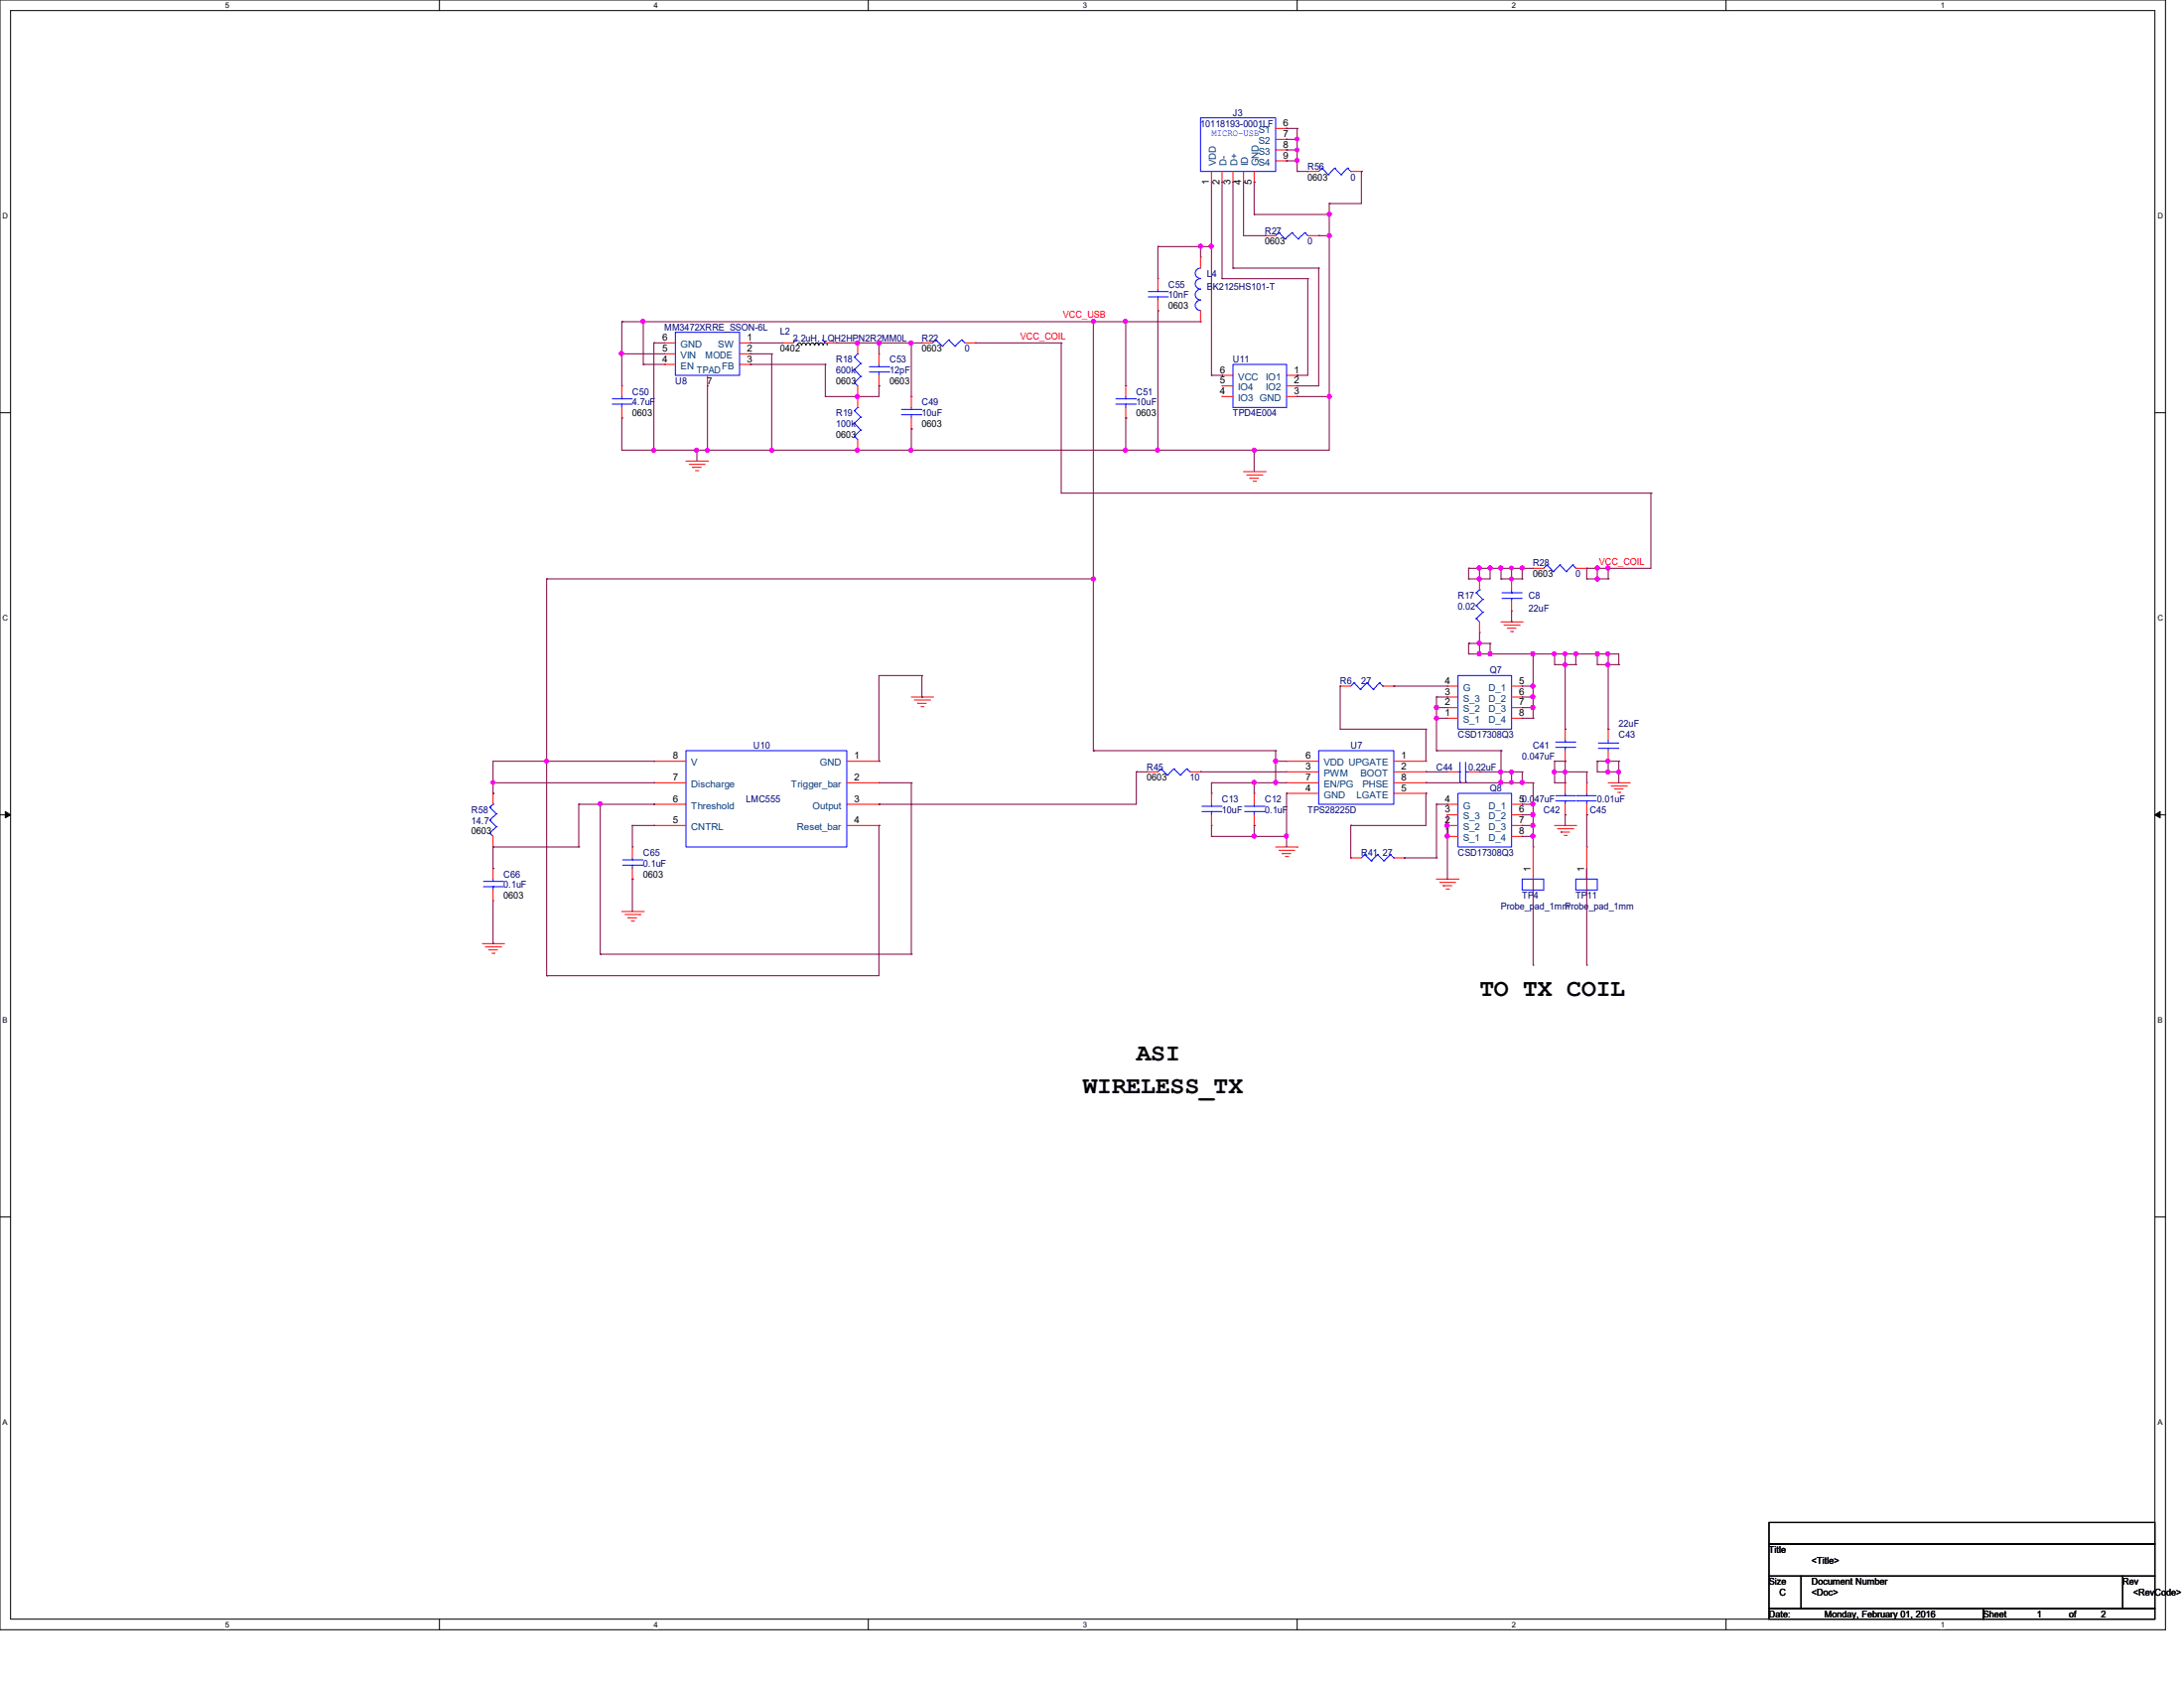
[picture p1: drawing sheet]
<svg xmlns="http://www.w3.org/2000/svg" width="279mm" height="216mm" viewBox="0 0 279 216" stroke-linecap="round" stroke-linejoin="round" font-family="sans-serif">
<path d="M0 0h277v208.4h-277zM1.4 1.4h274.3v205.7h-274.3z" fill="none" stroke="#000" stroke-width=".13"/>
<g fill="#fff">
<path d="M28.8 .1h.5v1.1h-.5z"/>
<path d="M28.8 207.2h.5v1.1h-.5z"/>
</g>
<path d="M56.2 0v1.4M56.2 207.1v1.3" fill="none" stroke="#000" stroke-width=".13"/>
<g fill="#fff">
<path d="M83.7 .1h.5v1.1h-.5z"/>
<path d="M83.7 207.2h.5v1.1h-.5z"/>
</g>
<path d="M111.1 0v1.4M111.1 207.1v1.3" fill="none" stroke="#000" stroke-width=".13"/>
<g fill="#fff">
<path d="M138.5 .1h.6v1.1h-.6z"/>
<path d="M138.5 207.2h.6v1.1h-.6z"/>
</g>
<path d="M165.9 0v1.4M165.9 207.1v1.3" fill="none" stroke="#000" stroke-width=".13"/>
<g fill="#fff">
<path d="M193.4 .1h.5v1.1h-.5z"/>
<path d="M193.4 207.2h.5v1.1h-.5z"/>
</g>
<path d="M220.8 0v1.4M220.8 207.1v1.3" fill="none" stroke="#000" stroke-width=".13"/>
<g fill="#fff">
<path d="M248.2 .1h.6v1.1h-.6z"/>
<path d="M248.2 207.2h.6v1.1h-.6z"/>
<path d="M.3 27.1h.8v1.1h-.8z"/>
<path d="M276 27.1h.7v1.1h-.7z"/>
<path d="M.3 78.5h.8v1.1h-.8z"/>
<path d="M276 78.5h.7v1.1h-.7z"/>
</g>
<path d="M0 52.8h1.4M275.7 52.8h1.3" fill="none" stroke="#000" stroke-width=".13"/>
<g fill="#fff">
<path d="M.3 129.9h.7v1.1h-.7z"/>
<path d="M276 129.9h.6v1.1h-.6z"/>
</g>
<path d="M0 104.2h1.4M275.7 104.2h1.3" fill="none" stroke="#000" stroke-width=".13"/>
<path d="M.7 103.8l.7 .4-.7 .4zM275.7 104.2l.7-.4v.8z" fill="#000" stroke="#000" stroke-width=".13"/>
<g fill="#fff">
<path d="M.3 181.4h.7v1.1h-.7z"/>
<path d="M276 181.4h.6v1.1h-.6z"/>
</g>
<g fill="none" stroke="#000" stroke-width=".13">
<path d="M102.5 44.1v-.2h-.2h-.2l-.1 .3M103.1 44.1l-.1-.2h-.2h-.2v.3M103.6 44.1v-.2h-.2h-.2l-.1 .3M104.2 44.1l-.1-.2h-.2h-.2v.3M104.7 44.1v-.2h-.2h-.2l-.1 .3M105.3 44.1l-.1-.2h-.2h-.2v.3M105.8 44.1v-.2h-.2h-.2l-.1 .3M0 155.7h1.4M275.7 155.7h1.3M226.3 194.7h49.4v2.8h-49.4zM226.3 197.5h49.4v4.1h-49.4zM226.3 201.6h4.1v4.1h-4.1z"/>
<path d="M226.3 205.7h27.4v1.4h-27.4zM230.4 201.6h41.2v4.1h-41.2zM253.7 205.7h22v1.4h-22zM271.6 201.6h4.1v4.1h-4.1z"/>
</g>
<g fill="none" stroke="#f00" stroke-width=".13">
<path d="M163.2 16.4h1.4M163.2 17.8h1.4M163.2 19.2h1.4M164.6 16.4h.1M164.6 17.8h.1M164.6 19.2h.1M148.1 35.6h.1M148.1 39.8h.1M148.1 35.6v1.4M148.1 38.4v1.4M153.6 32.9h.1M153.6 32.9v1.4"/>
<path d="M153.6 39.8v1.3M155 23.3h.1M155 21.9v1.4M156.3 23.3h.1M156.3 21.9v1.4M157.7 23.3h.1M157.7 21.9v1.4M159.1 23.3h.1M159.1 21.9v1.4M160.4 23.3h.1M160.4 21.9v1.4M161.8 30.1h.1"/>
<path d="M161.8 30.1h1.4M163.2 20.6h1.4M164.6 20.6h.1M167.3 21.9h.1M167.3 30.1h1.4M167.3 21.9h1.4M168.7 30.1h.1M172.8 21.9h1.4M174.2 21.9h.1M79.5 49.4h.1M79.5 53.5h.1M79.5 49.4v1.3"/>
<path d="M79.5 52.1v1.4M85 43.9h.1M85 45.3h.1M85 46.6h.1M85 43.9h1.4M85 45.3h1.4M85 46.6h1.4M87.8 59h2.7M88.2 59.4h1.9M88.6 59.8h.1M88.6 59.8h1.1M90.1 59.4h.1"/>
<path d="M90.5 59h.1M90.5 49.4h.1M90.5 48v1.4M94.6 43.9h1.4M94.6 45.3h1.4M94.6 46.6h1.4M96 43.9h.1M96 45.3h.1M96 46.6h.1M100.1 43.9h.1M100.1 43.9h1.4M105.6 43.9h1.4"/>
<path d="M107 43.9h.1M109.7 50.7h.1M109.7 43.9h.1M109.7 57.6h.1M109.7 43.9v1.4M109.7 49.4v2.7M109.7 56.2v1.4M112.4 45.3h.1M112.4 49.4h.1M112.4 45.3v1.3M112.4 48v1.4M116.6 50.7h.1"/>
<path d="M116.6 54.9h.1M116.6 50.7v1.4M116.6 53.5v1.4M117.9 43.9h.1M117.9 43.9h1.4M123.4 43.9h1.4M124.8 43.9h.1M144 49.4h.1M144 53.5h.1M144 49.4v1.3M144 52.1v1.4M153.6 41.1h.1"/>
<path d="M156.3 48h.1M156.3 49.4h.1M156.3 50.7h.1M156.3 48h1.4M156.3 49.4h1.4M156.3 50.7h1.4M164.6 48h1.3M164.6 49.4h1.3M164.6 50.7h1.3M165.9 50.7h.1M165.9 49.4h.1M165.9 48h.1"/>
<path d="M89 60.2h.3M89.3 60.2h.1M159.1 60.3h2.7M159.5 60.7h1.9M159.9 61.2h.1M159.9 61.2h1.1M160.3 61.6h.3M160.6 61.6h.1M161.4 60.7h.1M161.8 60.3h.1M189.3 74h.1M189.3 74v1.4"/>
<path d="M189.3 79.5v1.4M192 79.5h2.7M192.4 80h2M193.4 78.1h.1M193.4 74h.1M193.4 74v1.4M193.4 76.8v1.3M194.4 80h.1M194.7 79.5h.1M196.1 72.7h.1M196.1 72.7h1.4M201.6 72.7h1.4"/>
<path d="M203 72.7h.1M83.7 97.4h.1M83.7 97.4h4.1M108.3 97.4h4.1M112.4 97.4h.1M116.6 89.2h2.7M117 89.5h1.9M117.4 90h.1M117.4 90h1.1M117.8 90.4h.3M118.1 90.4h.1M118.9 89.5h.1"/>
<path d="M119.3 89.2h.1M146.7 98.7h.1M146.7 98.7h1.4M152.2 98.7h1.4M153.6 98.7h.1M164.6 97.4h.1M164.6 98.7h.1M164.6 97.4h4.1M164.6 98.7h4.1M171.4 87.8h.1M171.4 87.8h1.4M176.9 87.8h1.4"/>
<path d="M178.3 87.8h.1M178.3 97.4h4.1M178.3 98.7h4.1M182.4 97.4h.1M182.4 98.7h.1M185.2 98.7h.1M185.2 91.9h.1M185.2 90.5h.1M185.2 89.2h.1M185.2 87.8h.1M185.2 89.2h1.3M185.2 98.7h1.3"/>
<path d="M185.2 87.8h1.3M185.2 91.9h1.3M185.2 90.5h1.3M187.9 98.7h1.4M189.3 98.7h.1M189.3 80.9h.1M192.8 80.3h.1M192.8 80.3h1.1M193.3 80.8h.2M193.4 89.2h1.3M193.4 87.8h1.3M193.4 91.9h1.3"/>
<path d="M193.4 90.5h1.3M193.5 80.8h.1M194.7 87.8h.1M194.7 89.2h.1M194.7 90.5h.1M194.7 91.9h.1M200.2 93.3h.1M200.2 97.4h.1M200.2 93.3v1.3M200.2 96v1.4M205.7 97.4h.1M205.7 93.3h.1"/>
<path d="M205.7 93.3v1.3M205.7 96v1.4M63.1 108.3h.1M63.1 101.5h.1M63.1 111.1h.1M63.1 115.2h.1M63.1 101.5v1.4M63.1 107v1.3M63.1 111.1v1.3M63.1 113.8v1.4M79.5 116.6h2.8M80 117h1.9"/>
<path d="M80.3 117.4h.1M80.3 117.4h1.1M80.8 117.8h.2M80.9 108.3h.1M80.9 112.4h.1M80.9 108.3v1.4M80.9 111.1v1.3M81 117.8h.1M81.9 117h.1M82.3 116.6h.1M83.7 105.6h.1M83.7 102.9h.1"/>
<path d="M83.7 100.1h.1M83.7 105.6h4.1M83.7 100.1h4.1M83.7 102.9h4.1M108.3 105.6h4.1M108.3 100.1h4.1M108.3 102.9h4.1M112.4 100.1h.1M112.4 102.9h.1M112.4 105.6h.1M155 101.5h.1M155 105.6h.1"/>
<path d="M155 101.5v1.4M155 104.2v1.4M160.4 101.5h.1M160.4 105.6h.1M160.4 101.5v1.4M160.4 104.2v1.4M163.2 108.3h2.7M163.6 108.8h1.9M164 109.2h.1M164 109.2h1.1M164.4 109.6h.3M164.6 100.1h.1"/>
<path d="M164.6 101.5h.1M164.6 100.1h4.1M164.6 101.5h4.1M164.7 109.6h.1M165.5 108.8h.1M165.9 108.3h.1M172.8 109.7h.1M172.8 109.7h1.4M178.3 100.1h4.1M178.3 109.7h1.4M178.3 101.5h4.1M179.7 109.7h.1"/>
<path d="M182.4 100.1h.1M182.4 101.5h.1M183.8 112.4h2.7M184.2 112.9h1.9M184.6 113.3h.1M184.6 113.3h1.1M185 113.7h.3M185.2 107h.1M185.2 105.6h.1M185.2 104.2h.1M185.2 102.9h.1M185.2 105.6h1.3"/>
<path d="M185.2 102.9h1.3M185.2 107h1.3M185.2 104.2h1.3M185.3 113.7h.1M186.1 112.9h.1M186.5 112.4h.1M193.4 105.6h1.3M193.4 102.9h1.3M193.4 107h1.3M193.4 104.2h1.3M194.7 102.9h.1M194.7 104.2h.1"/>
<path d="M194.7 105.6h.1M194.7 107h.1M196.1 108.3h.1M196.1 108.3v4.1M198.9 105.6h2.7M199.3 106h1.9M199.7 106.4h.1M199.7 106.4h1.1M200.1 106.8h.3M200.2 100.1h.1M200.2 104.2h.1M200.2 100.1v1.4"/>
<path d="M200.2 102.9v1.3M200.4 106.8h.1M201.2 106h.1M201.6 105.6h.1M203 100.1h.1M203 104.2h.1M203 108.3h.1M203 100.1v1.4M203 102.9v1.3M203 108.3v4.1M205.7 100.1h2.7M206.1 100.5h2"/>
<path d="M206.5 100.9h.1M206.5 100.9h1.1M207 101.3h.2M207.2 101.3h.1M208.1 100.5h.1M208.4 100.1h.1M61.7 120.7h2.7M62.1 121.1h2M62.5 121.5h.1M62.5 121.5h1.1M62.9 121.9h.3M63.2 121.9h.1"/>
<path d="M64.1 121.1h.1M64.4 120.7h.1"/>
</g>
<g fill="none" stroke="#00f" stroke-width=".13">
<path d="M153.6 15.1h9.6v6.8h-9.6zM146.9 38h2.5M146.9 37.3h2.5M148.1 37.3h.1M148.1 38h.1M148.1 37v.3M148.1 38v.4M149.4 38h.1M149.4 37.3h.1M153.6 38.4a.66 .66 0 0 0-.7 .7 .66 .66 0 0 0 .7 .6M153.6 37a.68 .68 0 0 0-.7 .7 .68 .68 0 0 0 .7 .7M153.6 35.6a.66 .66 0 0 0-.7 .7 .66 .66 0 0 0 .7 .7"/>
<path d="M153.6 34.3a.66 .66 0 0 0-.7 .6 .66 .66 0 0 0 .7 .7M163.6 29.8h.1M163.6 29.8l-.4 .3M163.6 29.8l.8 .8M164.4 30.6h.1M165.3 29.8h.1M165.3 29.8l-.9 .8M165.3 29.8l.8 .8M166.1 30.6h.1M166.9 29.8h.1M166.9 29.8l-.8 .8M166.9 29.8l.4 .3"/>
<path d="M167.3 30.1h.1M169.1 21.5h.1M169.1 21.5l-.4 .4M169.1 21.5l.8 .9M169.9 22.4h.1M170.7 21.5h.1M170.7 21.5l-.8 .9M170.7 21.5l.9 .9M171.6 22.4h.1M172.4 21.5h.1M172.4 21.5l-.8 .9M172.4 21.5l.4 .4"/>
<path d="M172.8 21.9h.1M78.3 51.7h2.5M78.3 51h2.5M79.5 51h.1M79.5 51.7h.1M79.5 50.7v.3M79.5 51.7v.4M80.8 51.7h.1M80.8 51h.1M86.4 42.5h8.2v5.5h-8.2zM101.9 43.5h.1M101.9 43.5l-.4 .4"/>
<path d="M105.2 43.5l.4 .4M105.6 43.9h.1M109.3 48.9h.1M109.3 47.3h.1M109.3 45.7h.1M109.3 55.8h.1M109.3 54.1h.1M109.3 52.5h.1M109.3 48.9l.4 .5M109.3 47.3l.8 .8M109.3 45.7l.8 .8M109.3 55.8l.4 .4"/>
<path d="M109.3 54.1l.8 .9M109.3 52.5l.8 .8M109.7 45.3h.1M109.7 52.1h.1M109.7 45.3l-.4 .4M109.7 52.1l-.4 .4M110.1 48.1h.1M110.1 46.5h.1M110.1 55h.1M110.1 53.3h.1M110.1 48.1l-.8 .8M110.1 46.5l-.8 .8"/>
<path d="M110.1 55l-.8 .8M110.1 53.3l-.8 .8M111.2 47.6h2.5M111.2 46.9h2.5M112.4 46.9h.1M112.4 47.6h.1M112.4 46.6v.3M112.4 47.6v.4M113.7 47.6h.1M113.7 46.9h.1M115.3 53h2.5M115.3 52.4h2.5"/>
<path d="M116.6 52.4h.1M116.6 53h.1M116.6 52.1v.3M116.6 53v.5M117.8 53h.1M117.8 52.4h.1M119.7 43.5h.1M119.7 43.5l-.4 .4M119.7 43.5l.9 .8M120.6 44.3h.1M121.4 43.5h.1M121.4 43.5l-.8 .8"/>
<path d="M121.4 43.5l.8 .8M122.2 44.3h.1M123 43.5h.1M123 43.5l-.8 .8M123 43.5l.4 .4M123.4 43.9h.1M142.7 51.7h2.5M142.7 51h2.5M144 51h.1M144 51.7h.1M144 50.7v.3M144 51.7v.4"/>
<path d="M145.2 51.7h.1M145.2 51h.1M157.7 46.6h6.9v5.5h-6.9zM188.8 79.1h.1M188.8 77.5h.1M188.8 75.8h.1M188.8 79.1l.5 .4M188.8 77.5l.9 .8M188.8 75.8l.9 .9M189.3 75.4h.1M189.3 75.4l-.5 .4M189.7 78.3h.1"/>
<path d="M189.7 76.7h.1M189.7 78.3l-.9 .8M189.7 76.7l-.9 .8M192.2 75.8h2.4M192.2 76.5h2.4M193.4 76.5h.1M193.4 75.8h.1M193.4 75.4v.4M193.4 76.5v.3M194.6 75.8h.1M194.6 76.5h.1M197.9 72.3h.1"/>
<path d="M197.9 72.3l-.4 .4M197.9 72.3l.8 .8M198.7 73.1h.1M199.6 72.3h.1M199.6 72.3l-.9 .8M199.6 72.3l.8 .8M200.4 73.1h.1M201.2 72.3h.1M201.2 72.3l-.8 .8M201.2 72.3l.4 .4M201.6 72.7h.1M87.8 96h20.5v12.3h-20.5z"/>
<path d="M148.5 98.3h.1M148.5 98.3l-.4 .4M148.5 98.3l.9 .8M149.4 99.1h.1M150.2 98.3h.1M150.2 98.3l-.8 .8M150.2 98.3l.8 .8M151 99.1h.1M151.8 98.3h.1M151.8 98.3l-.8 .8M151.8 98.3l.4 .4M152.2 98.7h.1"/>
<path d="M168.7 96h9.6v6.9h-9.6zM173.2 87.3h.1M173.2 87.3l-.4 .5M173.2 87.3l.8 .9M174 88.2h.1M174.9 87.3h.1M174.9 87.3l-.9 .9M174.9 87.3l.8 .9M175.7 88.2h.1M176.5 87.3h.1M176.5 87.3l-.8 .9M176.5 87.3l.4 .5"/>
<path d="M176.9 87.8h.1M186.5 86.4h6.9v6.9h-6.9zM186.5 98.7h.3M186.8 98.7h.1M186.8 100h.1M186.8 97.5v2.5M187.5 100h.1M187.5 98.7h.1M187.5 98.7h.4M187.5 97.5v2.5M199 95.6h2.5M199 94.9h2.5"/>
<path d="M200.2 94.9h.1M200.2 95.6h.1M200.2 94.6v.3M200.2 95.6v.4M201.5 95.6h.1M201.5 94.9h.1M204.5 95h2.5M204.5 95.7h2.5M205.7 95.7h.1M205.7 95h.1M205.7 94.6v.4M205.7 95.7v.3"/>
<path d="M207 95h.1M207 95.7h.1M61.8 113.4h2.5M61.8 112.7h2.5M62.7 106.6h.1M62.7 104.9h.1M62.7 103.3h.1M62.7 106.6l.4 .4M62.7 104.9l.8 .8M62.7 103.3l.8 .8M63.1 102.9h.1M63.1 112.7h.1"/>
<path d="M63.1 113.4h.1M63.1 102.9l-.4 .4M63.1 112.4v.3M63.1 113.4v.4M63.5 105.7h.1M63.5 104.1h.1M63.5 105.7l-.8 .9M63.5 104.1l-.8 .8M64.3 113.4h.1M64.3 112.7h.1M79.7 110.7h2.4M79.7 110h2.4"/>
<path d="M80.9 110h.1M80.9 110.7h.1M80.9 109.7v.3M80.9 110.7v.4M82.1 110.7h.1M82.1 110h.1M153.8 103.8h2.4M153.8 103.1h2.4M155 103.1h.1M155 103.8h.1M155 102.9v.2M155 103.8v.4"/>
<path d="M156.2 103.8h.1M156.2 103.1h.1M159.2 103.8h2.5M159.2 103.1h2.5M160.4 103.1h.1M160.4 103.8h.1M160.4 102.9v.2M160.4 103.8v.4M161.7 103.8h.1M161.7 103.1h.1M174.6 109.3h.1M174.6 109.3l-.4 .4"/>
<path d="M174.6 109.3l.8 .8M175.4 110.1h.1M176.2 109.3h.1M176.2 109.3l-.8 .8M176.2 109.3l.8 .8M177 110.1h.1M177.9 109.3h.1M177.9 109.3l-.9 .8M177.9 109.3l.4 .4M178.3 109.7h.1M186.5 101.5h6.9v6.8h-6.9zM194.7 112.4h2.8v1.4h-2.8z"/>
<path d="M199 102.4h2.5M199 101.8h2.5M200.2 101.8h.1M200.2 102.4h.1M200.2 101.5v.3M200.2 102.4v.5M201.5 102.4h.1M201.5 101.8h.1M201.6 112.4h2.7v1.4h-2.7zM201.8 102.4h.1M201.8 101.8h.1M201.8 102.4h2.4"/>
<path d="M201.8 101.8h2.4M203 101.8h.1M203 102.4h.1M203 101.5v.3M203 102.4v.5"/>
</g>
<g fill="none" stroke="#800040" stroke-width=".13">
<path d="M164.6 16.4h.1M164.6 19.2h.1M164.6 17.8h.1M164.6 16.4h1.3M164.6 19.2h1.3M164.6 17.8h1.3M165.9 16.4h.1M165.9 19.2h.1M165.9 17.8h.1M165.9 16.4v5.5M148.1 31.5h.1M148.1 39.8h.1"/>
<path d="M148.1 31.5h6.9M148.1 31.5v4.1M148.1 39.8v17.8M153.6 31.5h.1M153.6 31.5v1.4M155 31.5h.1M155 23.3v24.7M156.3 35.6h.1M156.3 23.3h.1M156.3 35.6h11M156.3 23.3v12.3M157.7 34.3h.1"/>
<path d="M157.7 23.3h.1M157.7 34.3h11M157.7 23.3v11M159.1 23.3h.1M159.1 23.3v6.8h2.7M160.4 23.3h.1M160.4 27.4h.1M160.4 23.3v4.1M160.4 27.4h9.7M161.8 30.1h.1M164.6 20.6h.1M164.6 20.6h1.3"/>
<path d="M165.9 20.6h.1M165.9 21.9h.1M165.9 21.9h1.4M167.3 35.6h.1M167.3 35.6v12.4h-1.4M168.7 34.3h.1M168.7 30.1h.1M168.7 30.1h1.4M168.7 34.3v15.1h-2.8M170.1 26h.1M170.1 27.4h.1M170.1 30.1h.1"/>
<path d="M170.1 26v31.6h-90.6M174.2 21.9h.1M174.2 21.9v4.1h-4.1M79.5 45.3h.1M79.5 41.1h.1M79.5 53.5h.1M79.5 57.6h.1M79.5 45.3h5.5M79.5 41.1v8.3M79.5 53.5v4.1M79.5 41.1h74.1M82.3 41.1h.1"/>
<path d="M82.3 46.6h.1M82.3 46.6h2.7M82.3 41.1v5.5M83.7 43.9h.1M83.7 57.6h.1M83.7 43.9h1.3M83.7 43.9v13.7M89.2 57.6h.1M89.2 57.6v1.4M90.5 57.6h.1M90.5 49.4v8.2M96 43.9h.1"/>
<path d="M96 46.6h.1M96 45.3h.1M96 43.9h4.1M96 45.3h2.7M96 46.6h9.6M98.7 57.6h.1M98.7 45.3h.1M98.7 45.3v12.3M105.6 46.6h.1M105.6 50.7h.1M105.6 46.6v4.1M107 43.9h.1"/>
<path d="M107 43.9h10.9M109.7 57.6h.1M109.7 43.9h.1M109.7 50.7h.1M112.4 43.9h.1M112.4 49.4h.1M112.4 43.9v1.4M112.4 49.4v1.3h-6.8M116.6 43.9h.1M116.6 57.6h.1M116.6 54.9h.1M116.6 43.9v6.8"/>
<path d="M116.6 54.9v2.7M124.8 43.9h.1M124.8 43.9h11M135.8 43.9h.1M135.8 43.9v19.2h75.4M139.9 41.1h.1M139.9 41.1v54.9M144 57.6h.1M144 41.1h.1M144 53.5h.1M144 41.1v8.3M144 53.5v4.1"/>
<path d="M148.1 57.6h.1M155 48h.1M155 48h1.3M156.3 48h.1M160.4 57.6h.1M160.4 57.6v2.7M165.9 50.7h.1M165.9 48h.1M165.9 49.4h.1M165.9 50.7h4.2M170.1 50.7h.1M69.9 74h.1"/>
<path d="M69.9 74v50.8M69.9 74h70M139.9 74h.1M187.9 72.7h.1M187.9 74h.1M187.9 72.7h8.2M187.9 72.7v1.3M189.3 74h.1M189.3 72.7h.1M189.3 72.7v1.3M190.6 72.7h.1M190.6 72.7v1.3h-2.7"/>
<path d="M192 72.7h.1M192 74h.1M192 74h2.7M192 72.7v1.3M193.4 79.5h.1M193.4 74h.1M193.4 72.7h.1M193.4 72.7v1.3M193.4 78.1v1.4M194.7 72.7h.1M194.7 74h.1M194.7 72.7v1.3"/>
<path d="M203 72.7h.1M203 74h.1M203 74h2.7M203 72.7v1.3M204.3 74h.1M204.3 72.7h.1M204.3 72.7v1.3M205.7 74h.1M205.7 72.7h.1M205.7 72.7v1.3M211.2 63.1h.1M211.2 63.1v9.6h-8.2"/>
<path d="M69.9 97.4h.1M83.7 97.4h.1M83.7 97.4h-20.6v4.1M112.4 97.4h.1M117.9 86.4h.1M117.9 89.2h.1M117.9 86.4h-5.5v11M117.9 86.4v2.8M139.9 96h.1M139.9 96h23.3M145.4 98.7h.1M145.4 98.7v4.2h-33"/>
<path d="M145.4 98.7h1.3M153.6 98.7h.1M153.6 98.7h11M163.2 97.4h.1M163.2 96h.1M163.2 97.4h1.4M163.2 96v4.1M171.4 93.3h.1M171.4 87.8h.1M171.4 93.3h11M171.4 87.8v5.5M178.3 87.8h.1"/>
<path d="M178.3 87.8h6.9M182.4 93.3h.1M182.4 98.7h.1M182.4 93.3v4.1M182.4 98.7h2.8M183.8 96h.1M183.8 90.5h.1M183.8 89.2h.1M183.8 91.9h.1M183.8 89.2v6.8M183.8 96h8.2M183.8 90.5h1.4"/>
<path d="M183.8 89.2h1.4M183.8 91.9h1.4M187.9 82.3h.1M187.9 83.7h.1M187.9 83.7h19.2v1.3M187.9 82.3h2.7M187.9 82.3v1.4M189.3 82.3h.1M189.3 83.7h.1M189.3 98.7h.1M189.3 98.7h5.4M189.3 80.9v2.8"/>
<path d="M190.6 83.7h.1M190.6 82.3h.1M190.6 82.3v1.4M192 96h.1M192 98.7h.1M192 96v4.1M193.4 98.7h.1M193.4 98.7v1.4M194.7 98.7h.1M194.7 90.5h1.4M194.7 89.2h1.4M194.7 87.8h1.4"/>
<path d="M194.7 91.9h1.4M194.7 98.7v1.4M196.1 83.7h.1M196.1 89.2h.1M196.1 90.5h.1M196.1 91.9h.1M196.1 87.8h.1M196.1 83.7v8.2M198.9 98.7h.1M198.9 97.4h.1M198.9 83.7h.1M198.9 85h.1"/>
<path d="M198.9 97.4h1.3M198.9 98.7h4.1M198.9 83.7v1.3M198.9 97.4v2.7M198.9 85h2.7M200.2 98.7h.1M200.2 93.3h.1M200.2 83.7h.1M200.2 85h.1M200.2 97.4h.1M200.2 97.4v2.7h-1.3M200.2 83.7v9.6"/>
<path d="M201.6 85h.1M201.6 83.7h.1M201.6 83.7v1.3M203 98.7h.1M203 98.7v1.4M204.3 83.7h.1M204.3 97.4h.1M204.3 85h.1M204.3 98.7h.1M204.3 97.4h2.8M204.3 98.7h2.8M204.3 85h2.8"/>
<path d="M204.3 83.7v1.3M204.3 97.4v1.3M205.7 93.3h.1M205.7 97.4h.1M205.7 83.7h.1M205.7 85h.1M205.7 98.7h.1M205.7 83.7v9.6M205.7 97.4v1.3M207.1 85h.1M207.1 98.7h.1M207.1 97.4h.1"/>
<path d="M207.1 97.4v2.7M63.1 100.1h.1M63.1 101.5h.1M63.1 111.1h.1M63.1 100.1h20.6M63.1 115.2v5.5M74 108.3h.1M74 102.9h.1M74 102.9h9.7M74 108.3h-10.9v2.8M74 102.9v5.4M76.8 102.9h.1"/>
<path d="M76.8 102.9v19.1M80.9 105.6h.1M80.9 112.4h.1M80.9 105.6v2.7M80.9 112.4v4.2M80.9 105.6h2.8M83.7 102.9h.1M83.7 105.6h.1M83.7 100.1h.1M112.4 102.9h.1M112.4 105.6h.1M112.4 105.6v19.2h-42.5"/>
<path d="M112.4 100.1h4.2M116.6 100.1h.1M116.6 100.1v21.9M155 107h.1M155 100.1h.1M155 100.1h9.6M155 107h9.6M155 100.1v1.4M155 105.6v1.4M160.4 107h.1M160.4 100.1h.1M160.4 105.6h.1"/>
<path d="M160.4 100.1v1.4M160.4 105.6v1.4M163.2 100.1h.1M164.6 107h.1M164.6 101.5h.1M164.6 101.5v6.8M172.8 105.6h.1M172.8 105.6v4.1M179.7 109.7h.1M179.7 109.7h4.1M182.4 100.1h.1M182.4 101.5h.1"/>
<path d="M182.4 100.1h13.7M182.4 101.5v4.1h-9.6M183.8 102.9h.1M183.8 109.7h.1M183.8 102.9h1.4M183.8 102.9v6.8M185.2 105.6h.1M185.2 107h.1M185.2 112.4h.1M185.2 104.2v8.2M192 100.1h.1M193.4 100.1h.1"/>
<path d="M194.7 100.1h.1M194.7 102.9h1.4M194.7 105.6h1.4M194.7 107h1.4M194.7 104.2h1.4M196.1 107h.1M196.1 105.6h.1M196.1 104.2h.1M196.1 102.9h.1M196.1 100.1h.1M196.1 100.1v8.2M196.1 112.4v11"/>
<path d="M198.9 100.1h.1M200.2 104.2h.1M200.2 104.2v1.4M203 104.2h.1M203 104.2v4.1M203 111.1v12.3M63.1 120.7h.1M69.9 124.8h.1M76.8 122h.1M76.8 122h39.8M116.6 122h.1M196.1 123.4h.1"/>
<path d="M203 123.4h.1"/>
</g>
<g fill="#f0f" stroke="#f0f" stroke-width=".13">
<circle cx="69.9" cy="97.3" r=".23"/>
<circle cx="76.8" cy="102.8" r=".23"/>
<circle cx="63.1" cy="100.1" r=".23"/>
<circle cx="139.9" cy="74" r=".25"/>
<circle cx="116.5" cy="43.9" r=".25"/>
<circle cx="112.4" cy="43.9" r=".25"/>
<circle cx="109.7" cy="57.6" r=".25"/>
<circle cx="79.5" cy="45.2" r=".25"/>
<circle cx="160.4" cy="106.9" r=".25"/>
<circle cx="160.4" cy="100.1" r=".25"/>
<circle cx="98.7" cy="57.6" r=".25"/>
<circle cx="139.9" cy="41.1" r=".25"/>
<circle cx="82.3" cy="41.1" r=".25"/>
<circle cx="154.9" cy="31.5" r=".25"/>
<circle cx="90.5" cy="57.6" r=".23"/>
<circle cx="144" cy="57.6" r=".25"/>
<circle cx="116.5" cy="57.6" r=".25"/>
<circle cx="148.1" cy="57.6" r=".25"/>
<circle cx="165.9" cy="17.8" r=".23"/>
<circle cx="165.9" cy="20.5" r=".23"/>
<circle cx="144" cy="41.1" r=".25"/>
<circle cx="170.1" cy="27.4" r=".25"/>
<circle cx="170.1" cy="50.7" r=".25"/>
<circle cx="165.9" cy="19.2" r=".23"/>
<circle cx="153.6" cy="31.5" r=".25"/>
<circle cx="183.8" cy="91.9" r=".25"/>
<circle cx="196.1" cy="83.6" r=".25"/>
<circle cx="190.6" cy="83.6" r=".25"/>
<circle cx="196.1" cy="89.1" r=".25"/>
<circle cx="183.8" cy="90.5" r=".25"/>
<circle cx="196.1" cy="87.8" r=".25"/>
<circle cx="196.1" cy="90.5" r=".25"/>
<circle cx="192" cy="100.1" r=".25"/>
<circle cx="194.7" cy="72.6" r=".25"/>
<circle cx="196.1" cy="105.6" r=".25"/>
<circle cx="196.1" cy="104.2" r=".25"/>
<circle cx="196.1" cy="102.8" r=".25"/>
<circle cx="200.2" cy="85" r=".23"/>
<circle cx="193.4" cy="72.6" r=".23"/>
<circle cx="185.1" cy="105.6" r=".25"/>
<circle cx="185.1" cy="106.9" r=".25"/>
<circle cx="205.7" cy="85" r=".25"/>
<circle cx="189.2" cy="72.6" r=".25"/>
<circle cx="189.2" cy="74" r=".25"/>
<circle cx="163.2" cy="100.1" r=".25"/>
<circle cx="200.2" cy="98.7" r=".23"/>
<circle cx="189.2" cy="82.3" r=".25"/>
<circle cx="193.4" cy="100.1" r=".23"/>
<circle cx="193.4" cy="98.7" r=".23"/>
<circle cx="194.7" cy="100.1" r=".25"/>
<circle cx="196.1" cy="106.9" r=".25"/>
<circle cx="198.8" cy="98.7" r=".25"/>
<circle cx="193.4" cy="74" r=".23"/>
<circle cx="201.6" cy="83.6" r=".25"/>
<circle cx="200.2" cy="83.6" r=".23"/>
<circle cx="205.7" cy="83.6" r=".25"/>
<circle cx="198.8" cy="83.6" r=".25"/>
<circle cx="205.7" cy="97.3" r=".25"/>
<circle cx="204.3" cy="72.6" r=".25"/>
<circle cx="204.3" cy="74" r=".25"/>
<circle cx="205.7" cy="98.7" r=".25"/>
<circle cx="207.1" cy="98.7" r=".23"/>
<circle cx="204.3" cy="83.6" r=".25"/>
<circle cx="192" cy="72.6" r=".25"/>
<circle cx="190.6" cy="72.6" r=".25"/>
<circle cx="164.5" cy="106.9" r=".25"/>
<circle cx="192" cy="98.7" r=".25"/>
<circle cx="163.2" cy="97.3" r=".25"/>
<circle cx="189.2" cy="83.6" r=".25"/>
<circle cx="160.4" cy="57.6" r=".25"/>
<circle cx="205.7" cy="72.6" r=".25"/>
<circle cx="109.7" cy="43.9" r=".25"/>
<circle cx="83.6" cy="57.6" r=".23"/>
<circle cx="109.7" cy="50.7" r=".25"/>
<circle cx="89.1" cy="57.6" r=".25"/>
<circle cx="170.1" cy="30.1" r=".25"/>
</g>
<g font-size="3.1">
<text x="189.3" y="127.4">TO TX COIL</text>
<text x="145.4" y="135.6">ASI</text>
<text x="138.5" y="139.8">WIRELESS_TX</text>
</g>
<g font-size="1.2" fill="#000080">
<text x="153.6" y="16.2">10118193-0001LF</text>
<text x="157.7" y="14.9">J3</text>
<text x="167.3" y="21.7">R56</text>
<text x="172.8" y="23.1">0</text>
<text x="161.8" y="29.9">R27</text>
<text x="154.4" y="35.4">L4</text>
<text x="167.3" y="31.3">0</text>
<text x="149.5" y="36.8">C55</text>
<text x="149.5" y="38.1">10nF</text>
<text x="154.4" y="37">BK2125HS101-T</text>
<text x="85" y="42.3">MM3472XRRE_SSON-6L</text>
<text x="99.8" y="42.8">L2</text>
<text x="101.5" y="43.6">2.2uH, LQH2HPN2R2MM0L</text>
<text x="107" y="46.4">R18</text>
<text x="107" y="47.8">600k</text>
<text x="113.8" y="46.4">C53</text>
<text x="113.8" y="47.8">12pF</text>
<text x="117.9" y="43.6">R22</text>
<text x="123.4" y="45">0</text>
<text x="157.7" y="46.4">U11</text>
<text x="80.9" y="50.5">C50</text>
<text x="80.9" y="51.9">4.7uF</text>
<text x="86.4" y="49.1">U8</text>
<text x="107" y="53.3">R19</text>
<text x="117.9" y="51.9">C49</text>
<text x="117.9" y="53.3">10uF</text>
<text x="145.4" y="50.5">C51</text>
<text x="145.4" y="51.9">10uF</text>
<text x="157.7" y="53.3">TPD4E004</text>
<text x="107" y="54.6">100k</text>
<text x="186.5" y="76.6">R17</text>
<text x="186.5" y="77.9">0.02</text>
<text x="195.6" y="76.6">C8</text>
<text x="196.1" y="72.4">R28</text>
<text x="201.6" y="73.8">0</text>
<text x="195.6" y="78.2">22uF</text>
<text x="171.4" y="87.5">R6</text>
<text x="174.2" y="87.5">27</text>
<text x="190.6" y="86.1">Q7</text>
<text x="96.4" y="95.8">U10</text>
<text x="172.8" y="95.8">U7</text>
<text x="186.5" y="94.4">CSD17308Q3</text>
<text x="196.1" y="95.8">C41</text>
<text x="207.1" y="94.4">C43</text>
<text x="207.1" y="93">22uF</text>
<text x="146.7" y="98.5">R45</text>
<text x="152.2" y="99.9">10</text>
<text x="183.8" y="98.5">C44</text>
<text x="187.9" y="98.5">0.22uF</text>
<text x="190.6" y="101.3">Q8</text>
<text x="194.7" y="97.2">0.047uF</text>
<text x="60.3" y="104">R58</text>
<text x="60.3" y="105.4">14.7</text>
<text x="95.5" y="102.6">LMC555</text>
<text x="156.3" y="102.6">C13</text>
<text x="156.3" y="104">10uF</text>
<text x="161.8" y="102.6">C12</text>
<text x="161.8" y="104">0.1uF</text>
<text x="167.3" y="104">TPS28225D</text>
<text x="197.5" y="104">C42</text>
<text x="203.4" y="104">C45</text>
<text x="204.3" y="102.6">0.01uF</text>
<text x="64.4" y="112.2">C66</text>
<text x="64.4" y="113.6">0.1uF</text>
<text x="82.3" y="109.5">C65</text>
<text x="82.3" y="110.9">0.1uF</text>
<text x="174.2" y="109.5">R41 27</text>
<text x="186.5" y="109.5">CSD17308Q3</text>
<text x="192" y="116.3">Probe_pad_1mm</text>
<text x="194.7" y="115">TP4</text>
<text x="200.2" y="116.3">Probe_pad_1mm</text>
<text x="201.6" y="115">TP11</text>
</g>
<text font-size="1.2" fill="#00f" x="155" y="17.4">MICRO-USB</text>
<g font-size="1.2" fill="#004080">
<text x="161" y="17">S1</text>
<text x="155.6" y="21.3" transform="rotate(-90 155.6 21.3)">VDD</text>
<text x="156.9" y="21.3" transform="rotate(-90 156.9 21.3)">D-</text>
<text x="158.3" y="21.3" transform="rotate(-90 158.3 21.3)">D+</text>
<text x="159.7" y="21.3" transform="rotate(-90 159.7 21.3)">ID</text>
<text x="161" y="18.4">S2</text>
<text x="161" y="19.8">S3</text>
<text x="161" y="21.2">S4</text>
<text x="161" y="21.3" transform="rotate(-90 161 21.3)">GND</text>
<text x="87.1" y="44.4">GND</text>
<text x="87.1" y="45.8">VIN</text>
<text x="87.1" y="47.2">EN</text>
<text x="89.2" y="47.8">TPAD</text>
<text x="90.3" y="45.8">MODE</text>
<text x="91.9" y="44.4">SW</text>
<text x="92.4" y="47.2">FB</text>
<text x="158.4" y="48.6">VCC</text>
<text x="158.4" y="50">IO4</text>
<text x="158.4" y="51.3">IO3 GND</text>
<text x="162" y="50">IO2</text>
<text x="162" y="48.6">IO1</text>
<text x="187.2" y="89.7">S_3</text>
<text x="187.2" y="88.3">G</text>
<text x="190.5" y="88.3">D_1</text>
<text x="190.5" y="89.7">D_2</text>
<text x="187.2" y="92.5">S_1</text>
<text x="187.2" y="91.1">S_2</text>
<text x="190.5" y="91.1">D_3</text>
<text x="190.5" y="92.5">D_4</text>
<text x="88.4" y="100.7">Discharge</text>
<text x="88.4" y="98">V</text>
<text x="101.2" y="100.7">Trigger_bar</text>
<text x="104.9" y="98">GND</text>
<text x="169.4" y="98">VDD UPGATE</text>
<text x="169.4" y="99.3">PWM</text>
<text x="169.4" y="100.7">EN/PG</text>
<text x="174.1" y="99.3">BOOT</text>
<text x="174.3" y="100.7">PHSE</text>
<text x="88.4" y="106.2">CNTRL</text>
<text x="88.4" y="103.5">Threshold</text>
<text x="102" y="106.2">Reset_bar</text>
<text x="104" y="103.5">Output</text>
<text x="169.4" y="102.1">GND</text>
<text x="173.6" y="102.1">LGATE</text>
<text x="187.2" y="107.6">S_1</text>
<text x="187.2" y="106.2">S_2</text>
<text x="187.2" y="104.8">S_3</text>
<text x="187.2" y="103.5">G</text>
<text x="190.5" y="103.5">D_1</text>
<text x="190.5" y="104.8">D_2</text>
<text x="190.5" y="106.2">D_3</text>
<text x="190.5" y="107.6">D_4</text>
</g>
<g font-size="1.2">
<text x="164.2" y="16.1">6</text>
<text x="164.2" y="17.5">7</text>
<text x="154.7" y="23.6" transform="rotate(-90 154.7 23.6)">1</text>
<text x="156" y="23.6" transform="rotate(-90 156 23.6)">2</text>
<text x="157.4" y="23.6" transform="rotate(-90 157.4 23.6)">3</text>
<text x="158.8" y="23.6" transform="rotate(-90 158.8 23.6)">4</text>
<text x="160.1" y="23.6" transform="rotate(-90 160.1 23.6)">5</text>
<text x="164.2" y="18.9">8</text>
<text x="164.2" y="20.3">9</text>
<text x="167.3" y="23.1">0603</text>
<text x="161.8" y="31.3">0603</text>
<text x="149.5" y="39.5">0603</text>
<text x="84.7" y="43.6">6</text>
<text x="84.7" y="45">5</text>
<text x="84.7" y="46.3">4</text>
<text x="95.6" y="43.6">1</text>
<text x="95.6" y="45">2</text>
<text x="95.6" y="46.3">3</text>
<text x="99.8" y="45">0402</text>
<text x="117.9" y="45">0603</text>
<text x="156.1" y="47.7">6</text>
<text x="165.6" y="47.7">1</text>
<text x="80.9" y="53.3">0603</text>
<text x="90.5" y="49.1">7</text>
<text x="107" y="49.1">0603</text>
<text x="113.8" y="49.1">0603</text>
<text x="145.4" y="53.3">0603</text>
<text x="156.1" y="49.1">5</text>
<text x="156.1" y="50.4">4</text>
<text x="165.6" y="50.4">3</text>
<text x="165.6" y="49.1">2</text>
<text x="107" y="56">0603</text>
<text x="117.9" y="54.6">0603</text>
<text x="196.1" y="73.8">0603</text>
<text x="184.9" y="88.9">3</text>
<text x="184.9" y="87.5">4</text>
<text x="194.3" y="87.5">5</text>
<text x="194.3" y="88.9">6</text>
<text x="184.9" y="91.6">1</text>
<text x="184.9" y="90.2">2</text>
<text x="194.3" y="90.2">7</text>
<text x="194.3" y="91.6">8</text>
<text x="86.1" y="99.8">7</text>
<text x="86.1" y="97.1">8</text>
<text x="109.3" y="97.1">1</text>
<text x="109.3" y="99.8">2</text>
<text x="146.7" y="99.9">0603</text>
<text x="167" y="97.1">6</text>
<text x="167" y="98.4">3</text>
<text x="167" y="99.8">7</text>
<text x="167" y="101.2">4</text>
<text x="179.3" y="97.1">1</text>
<text x="179.3" y="98.4">2</text>
<text x="179.3" y="99.8">8</text>
<text x="179.3" y="101.2">5</text>
<text x="60.3" y="106.7">0603</text>
<text x="86.1" y="105.3">5</text>
<text x="86.1" y="102.6">6</text>
<text x="109.3" y="102.6">3</text>
<text x="109.3" y="105.3">4</text>
<text x="184.9" y="106.7">1</text>
<text x="184.9" y="105.3">2</text>
<text x="184.9" y="103.9">3</text>
<text x="184.9" y="102.6">4</text>
<text x="194.3" y="102.6">50.047uF</text>
<text x="194.3" y="103.9">6</text>
<text x="194.3" y="105.3">7</text>
<text x="194.3" y="106.7">8</text>
<text x="82.3" y="112.2">0603</text>
<text x="195.8" y="111.5" transform="rotate(-90 195.8 111.5)">1</text>
<text x="202.7" y="111.5" transform="rotate(-90 202.7 111.5)">1</text>
<text x="64.4" y="115">0603</text>
<text x="226.3" y="198.6">Title</text>
<text x="226.3" y="202.7">Size</text>
<text x="231.8" y="200">&lt;Title&gt;</text>
<text x="231.8" y="202.7">Document Number</text>
<text x="271.6" y="202.7">Rev</text>
<text x="226.3" y="206.9">Date:</text>
<text x="227.7" y="204.1">C</text>
<text x="231.8" y="204.1">&lt;Doc&gt;</text>
<text x="233.4" y="206.9">Monday, February 01, 2016</text>
<text x="253.7" y="206.9">Sheet</text>
<text x="260.6" y="206.9">1</text>
<text x="264.7" y="206.9">of</text>
<text x="268.8" y="206.9">2</text>
<text x="272.9" y="204.1">&lt;RevCode&gt;</text>
</g>
<g font-size="1.2" fill="#f00">
<text x="136" y="40.7">VCC_USB</text>
<text x="130.6" y="43.4">VCC_COIL</text>
<text x="204.6" y="72.2">VCC_COIL</text>
</g>
<g font-size="1">
<text x="28.8" y="1">5</text>
<text x="83.7" y="1">4</text>
<text x="138.5" y="1">3</text>
<text x="193.4" y="1">2</text>
<text x="248.2" y="1">1</text>
<text x=".3" y="27.9">D</text>
<text x="276" y="27.9">D</text>
<text x=".3" y="79.4">C</text>
<text x="276" y="79.4">C</text>
<text x=".3" y="130.8">B</text>
<text x="276" y="130.8">B</text>
<text x=".3" y="182.2">A</text>
<text x="276" y="182.2">A</text>
<text x="28.8" y="208.1">5</text>
<text x="83.7" y="208.1">4</text>
<text x="138.5" y="208.1">3</text>
<text x="193.4" y="208.1">2</text>
<text x="248.2" y="208.1">1</text>
</g>
</svg>
